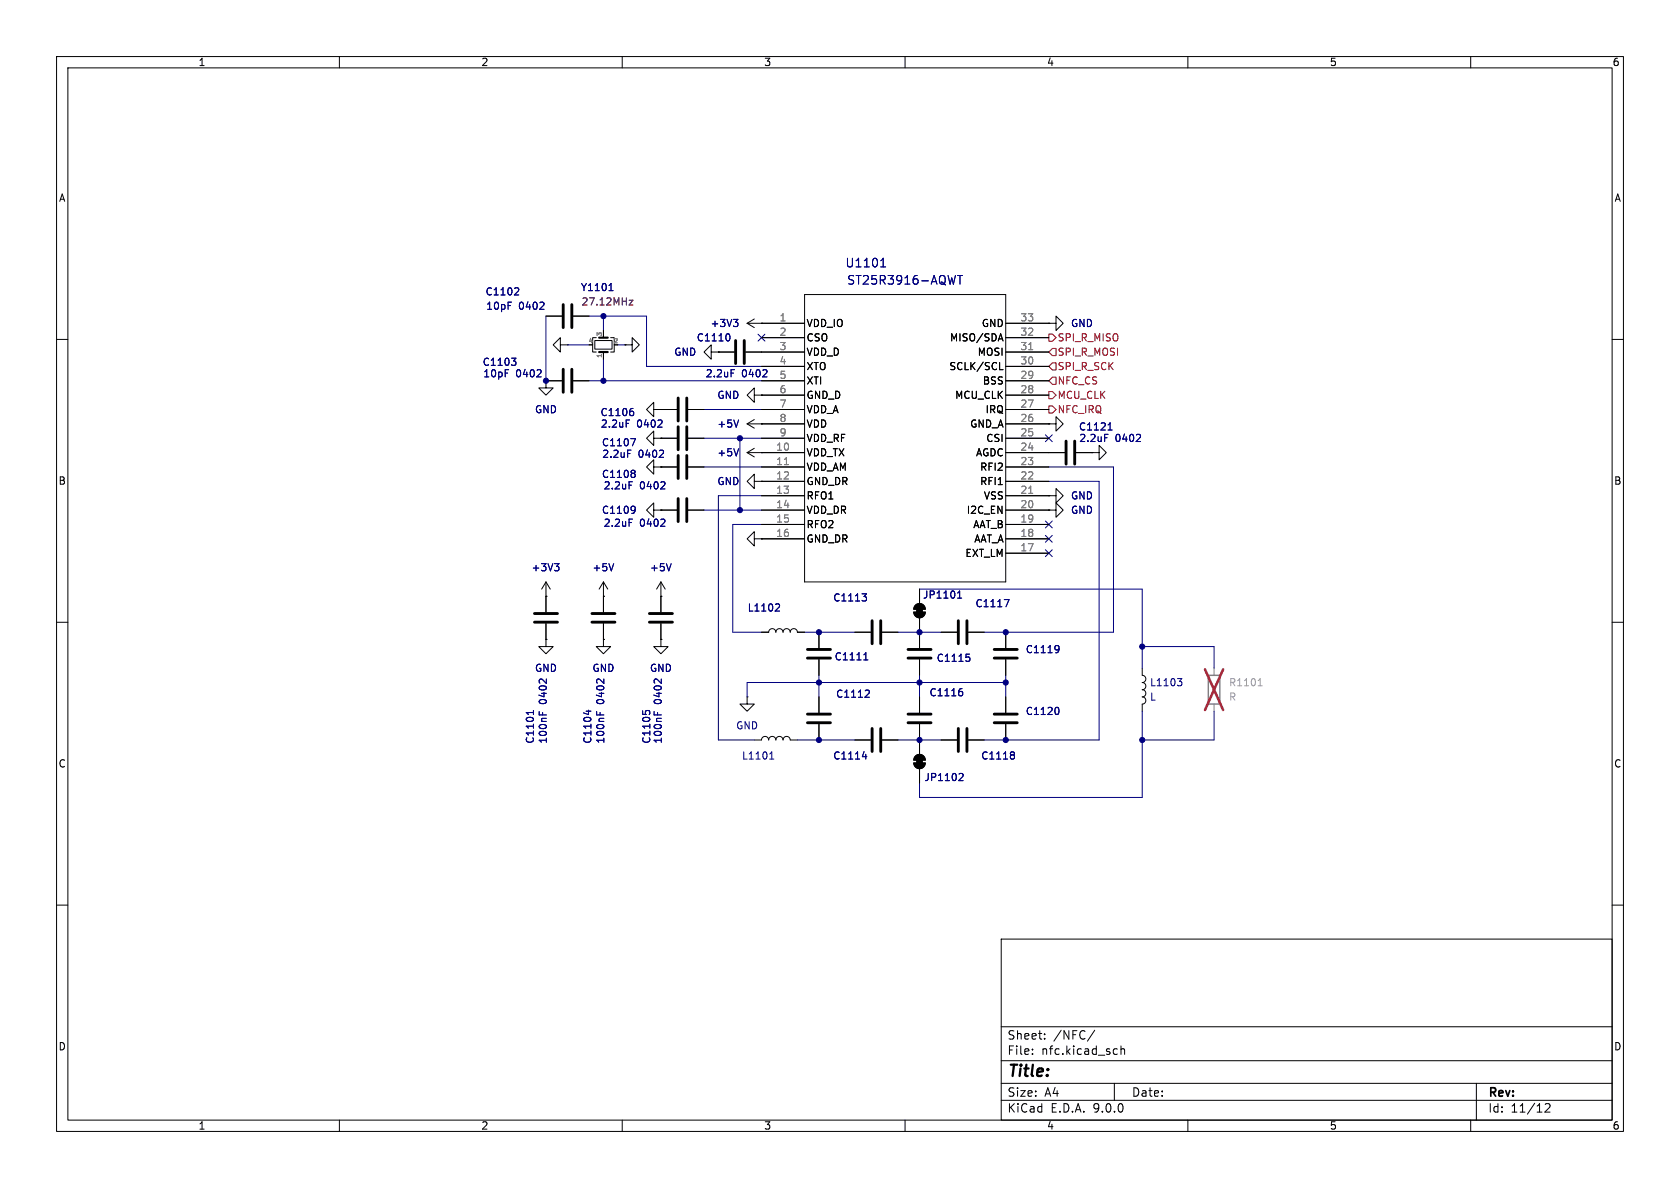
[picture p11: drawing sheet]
<svg xmlns="http://www.w3.org/2000/svg" width="297mm" height="210mm" viewBox="0 0 297 210" stroke-linecap="round" stroke-linejoin="round" font-family="sans-serif">
<g fill="none" stroke="#000" stroke-width=".18">
<path d="M10 10h277v190h-277zM12 12h273v186h-273zM60 10v2M110 10v2M160 10v2M210 10v2M260 10v2M96.5 55.9h2.8M101.3 55.9h2.8M105.4 59.7h-.6v2.5h.6M106.7 58.4v1.3M107.9 59.7h.7v2.5h-.7"/>
<path d="M132.1 57.2h10.1M132.1 57.2l1.2 .7M133.3 56.4l-1.2 .8M134.6 57.2h.1M134.6 59.7h7.6M142.2 52.1h35.6v50.8h-35.6zM176.6 59.9h.6M176.9 59l.4 1.3M177.8 57.2h7.6M177.8 59.7h7.6M185.4 57.2h1.3v-1.3l1.3 1.3-1.3 1.2v-1.2M185.4 57.2h.1"/>
<path d="M10 60h2M96.5 67.3v1.3h1.3l-1.3 1.3-1.3-1.3h1.3M96.5 67.3h.1M96.5 67.3h2.8M99.1 61v-1.3l-1.3 1.3 1.3 1.2v-1.2h1.2M100.3 61h.1M101.3 67.3h2.8M105.2 60.2h3v1.5h-3zM106.7 62.2v1.3M110.5 61h1.3v-1.3l1.2 1.3-1.2 1.2v-1.2M110.5 61h.1M115.6 72.4v-1.3l-1.3 1.3 1.3 1.3v-1.3h1.2"/>
<path d="M115.6 77.5v-1.3l-1.3 1.3 1.3 1.2v-1.2h1.2M116.8 72.4h.1M116.8 77.5h.1M116.8 72.4h2.8M116.8 77.5h2.8M121.7 72.4h2.8M121.7 77.5h2.8M125.7 62.2v-1.2l-1.2 1.2 1.2 1.3v-1.3h1.3M127 62.2h.1M127 62.2h2.8M131.8 62.2h10.4M132.1 74.9h10.1"/>
<path d="M132.1 74.9l1.2 .8M133.3 69.9v-1.3l-1.2 1.3 1.2 1.2v-1.2h1.3M133.3 79.2l-1.2 .8M133.3 74.2l-1.2 .7M134.6 74.9h.1M134.6 69.9h.1M134.6 67.3h7.6M134.6 72.4h7.6M134.6 64.8h7.6M134.6 69.9h7.6M134.6 77.5h7.6M176.7 65.3h.6"/>
<path d="M177.8 67.3h7.6M177.8 72.4h7.6M177.8 74.9h7.6M177.8 62.2h7.6M177.8 64.8h7.6M177.8 69.9h7.6M177.8 77.5h7.6M185.4 74.9h1.3v-1.2l1.3 1.2-1.3 1.3v-1.3M185.4 74.9h.1M285 60h2M115.6 90.2v-1.3l-1.3 1.3 1.3 1.2v-1.2h1.2M115.6 82.6v-1.3l-1.3 1.3 1.3 1.2v-1.2h1.2"/>
<path d="M116.8 90.2h.1M116.8 82.6h.1M116.8 90.2h2.8M116.8 82.6h2.8M121.7 90.2h2.8M121.7 82.6h2.8M132.1 80h10.1M132.1 80l1.2 .8M133.3 95.3v-1.3l-1.2 1.3 1.2 1.2v-1.2h1.3M133.3 85.1v-1.3l-1.2 1.3 1.2 1.3v-1.3h1.3M134.6 95.3h.1M134.6 80h.1"/>
<path d="M134.6 85.1h.1M134.6 90.2h7.6M134.6 82.6h7.6M134.6 85.1h7.6M134.6 92.7h7.6M134.6 95.3h7.6M134.6 87.6h7.6M177.8 90.2h7.6M177.8 80h10.4M177.8 82.6h7.6M177.8 85.1h7.6M177.8 92.7h7.6"/>
<path d="M177.8 95.3h7.6M177.8 97.8h7.6M177.8 87.6h7.6M185.4 90.2h1.3v-1.3l1.3 1.3-1.3 1.2v-1.2M185.4 90.2h.1M185.4 87.6h1.3v-1.2l1.3 1.2-1.3 1.3v-1.3M185.4 87.6h.1M190.2 80h2.8M193 80h1.3v-1.3l1.3 1.3-1.3 1.3v-1.3M193 80h.1M10 110h2M96.5 113v1.3h1.3l-1.3 1.3-1.3-1.3h1.3"/>
<path d="M96.5 113h.1M96.5 105.4h.1M96.5 102.9l-.7 1.2M96.5 102.9l.8 1.2M96.5 102.9v5.3M96.5 110.2v2.8M106.7 105.4h.1M106.7 113v1.3h1.2l-1.2 1.3-1.3-1.3h1.3M106.7 113h.1M106.7 102.9l-.8 1.2M106.7 102.9l.7 1.2M106.7 102.9v5.3"/>
<path d="M106.7 110.2v2.8M116.8 105.4h.1M116.8 113v1.3h1.3l-1.3 1.3-1.2-1.3h1.2M116.8 113h.1M116.8 102.9l-.7 1.2M116.8 102.9l.8 1.2M116.8 102.9v5.3M116.8 110.2v2.8M134.6 111.8h1.3a.64 .64 0 0 1 .6-.7 .64 .64 0 0 1 .7 .7 .64 .64 0 0 1 .6-.7 .64 .64 0 0 1 .6 .7 .64 .64 0 0 1 .7-.7 .64 .64 0 0 1 .6 .7 .64 .64 0 0 1 .6-.7 .64 .64 0 0 1 .7 .7h1.2M144.8 111.8v2.8M144.8 116.6v2.8M151.1 111.8h2.8"/>
<path d="M156 111.8h2.7M161.5 108.2h2.1a1.02 1.02 0 0 1-1 1 1.02 1.02 0 0 1-1.1-1zM161.8 107a1.02 1.02 0 0 1 1.1-.2 1.02 1.02 0 0 1 .7 .9h-2.1zM162.6 104.1v2.6M162.6 109.2v5.4M162.6 116.6v2.8M166.4 111.8h2.8M171.2 111.8h2.8M177.8 111.8v2.8M177.8 116.6v2.8M201.9 118.1v1.3a.64 .64 0 0 1 .7 .6 .64 .64 0 0 1-.7 .7 .64 .64 0 0 1 .7 .6 .64 .64 0 0 1-.7 .6 .64 .64 0 0 1 .7 .7 .64 .64 0 0 1-.7 .6M285 110h2"/>
<path d="M132.1 123.2v1.3h1.2l-1.2 1.2-1.3-1.2h1.3M132.1 123.2h.1M133.3 130.8h1.3a.64 .64 0 0 1 .7-.6 .64 .64 0 0 1 .6 .6 .64 .64 0 0 1 .6-.6 .64 .64 0 0 1 .7 .6 .64 .64 0 0 1 .6-.6 .64 .64 0 0 1 .6 .6 .64 .64 0 0 1 .7-.6 .64 .64 0 0 1 .6 .6h1.3M144.8 123.2v2.8M144.8 128v2.8M151.1 130.8h2.8M156 130.8h2.7M161.5 134.9h2.1a1.02 1.02 0 0 1-1 1 1.02 1.02 0 0 1-1.1-1zM161.8 133.7a1.02 1.02 0 0 1 1.1-.3 1.02 1.02 0 0 1 .7 1h-2.1zM162.6 123.2v2.8M162.6 128v5.4M162.6 135.9v2.5"/>
<path d="M166.4 130.8h2.8M171.2 130.8h2.8M177.8 123.2v2.8M177.8 128v2.8M201.9 123.2a.64 .64 0 0 1 .7 .6 .64 .64 0 0 1-.7 .7v1.2M10 160h2M177 166h108v32h-108zM285 160h2M60 198v2M110 198v2M160 198v2M177 194.5h108"/>
<path d="M177 191.5h108M177 187.5h108M177 181.5h108M182.5 186.3v.1M182.5 185.5v.1M184.7 183.6v.1M184.7 182.8v.1M193.5 182.1l-1.3 2M197 191.5v3M197.1 185.4l.4 .1M197.5 186.3l-.4 .1M198.2 185.5l.2-.1 .3 .1 .1 .9"/>
<path d="M198.2 184.9v1.5M210 198v2M260 198v2M261 191.5v6.5M273.2 195.2l.5-.1 .3 .1v.3l-.9 1.1h.9"/>
</g>
<g fill="none" stroke="#000" stroke-width=".51">
<path d="M99.6 53.8v4.1M101.1 53.8v4.1M99.6 65.3v4M101.1 65.3v4M119.9 70.4v4M119.9 75.4v4.1M121.4 70.4v4M121.4 75.4v4.1M130 60.2v4.1M131.6 60.2v4.1M188.5 78v4M190 78v4"/>
<path d="M119.9 80.5v4.1M119.9 88.1v4.1M121.4 80.5v4.1M121.4 88.1v4.1M94.5 110h4.1M94.5 108.5h4.1M104.6 110h4.1M104.6 108.5h4.1M114.8 110h4.1M114.8 108.5h4.1M142.7 114.8h4.1M142.7 116.3h4.1"/>
<path d="M154.2 109.7v4.1M155.7 109.7v4.1M160.5 114.8h4.1M160.5 116.3h4.1M169.4 109.7v4.1M170.9 109.7v4.1M175.8 114.8h4M175.8 116.3h4M142.7 127.8h4.1M142.7 126.2h4.1M154.2 128.8v4M155.7 128.8v4"/>
<path d="M160.5 127.8h4.1M160.5 126.2h4.1M169.4 128.8v4M170.9 128.8v4M175.8 127.8h4M175.8 126.2h4"/>
</g>
<g fill="none" stroke="#000080" stroke-width=".18">
<path d="M91.5 50.9l.2 .2v.3l-.8 .7h.8M96.5 55.9v11.4M104.1 55.9h10.2v8.9h20.3M106.7 55.9v2.5M107.7 51.4h.7M107.9 50.3l.1-.2v1.3M128.7 59a.79 .79 0 0 1 0 1.3M155.7 47.2h.9M155.8 46l.3-.3v1.5M90.4 63.3h.8l-.4 .5M91 63.8l.2 .2v.3l-.2 .3M100.3 61h3.8"/>
<path d="M104.1 67.3h30.5M106.7 63.5v3.8M109.2 61h1.3M111.5 77.5h.8l-.5 1.3M111.7 72.2h.2M111.8 72.7l.2 .2v.3l-.2 .3M124.5 77.5h10.1M124.5 72.4h10.1M130.8 77.5v12.7M195.9 76h.7M196 75l.3-.3v1.3M112 89.5l.2 .1a1.03 1.03 0 0 1-.2 1.1"/>
<path d="M112 83.1l.3 .3-.3 .3 .3 .2v.3l-.3 .2M112.3 90l-.3 .3M124.5 82.6h10.1M124.5 90.2h10.1M134.6 92.7h-5.1v19.1h5.1M134.6 87.6h-7.6v43.2h6.3M185.4 82.6h11.4v29.2h-22.8M185.4 85.1h8.9v45.7h-20.3M137.3 106.8h.4l.1 .3-.8 .9h.8M142.2 111.8h8.9M144.8 119.4v3.8M152.4 105h.8l-.4 .5"/>
<path d="M152.7 116.7h.7M152.8 115.7l.3-.3v1.3M152.9 105.5l.3 .2v.3l-.3 .2M158.7 111.8h7.7M162.6 119.4v3.8M162.6 104.1h39.3v14M169.3 105.7h.7M169.3 104.8l.3-.3v1.2M170.8 115.6h.6M171.2 116.1l.3 .3v.3l-.3 .2M177.5 106h.9l-.6 1.3M177.8 119.4v3.8"/>
<path d="M187 114.1l.2 .1a1.03 1.03 0 0 1-.2 1.1M187.2 114.7l-.2 .2M201.9 114.3h12.7v3.8M208.1 120h.8l-.4 .4 .4 .2v.4l-.2 .2h-.4M94.3 125.6v.7M94.3 126h-1.3l.3 .2M103.6 125.7h.9M104 125.5v.8M113.6 125.7v.6M114.1 125.8l.2-.2h.3l.3 .2M136.1 134.2h.7M136.2 133.2l.2-.3v1.3"/>
<path d="M141 130.8h10.1M152.5 133.8h.7M153.1 133.3v.9M153.4 122l.3 .2-.1 .3-.7 .8h.8M158.7 130.8h7.7M169.7 136.7l.4 .1 .2 .3-.8 .9h.8M169.8 121.7h.3M170 122.2l.2 .3v.3l-.2 .2M177.8 120.7h-45.7v2.5M179.1 132.9l.2 .3-.2 .3 .2 .2v.2l-.2 .3M186.9 125a.79 .79 0 0 1 0 1.3M201.9 125.7v15.3h-39.3v-2.6"/>
<path d="M214.6 125.7v5.1h-12.7"/>
</g>
<g fill="none" stroke="#000084" stroke-width=".18">
<path d="M95.4 54.7h.8M96.1 53.5v.5M129.7 56.5h.8l-.5 .4M130.2 56.9l.3 .3v.3l-.3 .2M134 59.1l1.2 1.2M135.2 59.1l-1.2 1.2M168.9 48.7l-.4 1.5M169.3 48.7h.8M169.7 48.7v1.5M94.9 66.6h.8M95.6 65.5v.4M116.3 75.5h.8"/>
<path d="M117 74.4v.4M117.2 79.7v.4M129.2 65.3h.6M130.6 79.3l-.4 1.3M130.6 74.2l-.4 1.3M134.8 66.6h.8M135.5 65.5v.4M184.8 76.9l1.2 1.2M186 76.9l-1.2 1.2M200.8 78h.8M201.6 76.9v.4M98 99.6h.8l-.4 .5"/>
<path d="M108.5 99.6l-.4 1.3M111.2 91.8h.6M116.5 80.8h.8M116.8 93h.8M116.8 86.4h.8M117.5 91.9v.4M117.5 85.3v.4M118.7 99.6l-.5 1.3M184.8 92.1l1.2 1.2M184.8 94.6l1.2 1.3M184.8 97.2l1.2 1.2M186 92.1l-1.2 1.2"/>
<path d="M186 94.6l-1.2 1.3M186 97.2l-1.2 1.2M98.6 100.1l.2 .3v.3l-.2 .2M95.3 125.8v.6M95.4 120.1h.5M95.9 126v.4M96.6 120v.8M105.5 125.8v.6M105.6 120.1h.4M106.1 126v.4M106.8 120v.8M115.6 125.8v.6"/>
<path d="M115.8 120.1h.4M116.2 126v.4M116.9 120v.8"/>
</g>
<path d="M161.5 108.2h2.1a1.02 1.02 0 0 1-1 1 1.02 1.02 0 0 1-1.1-1zM162.1 107.4h1v1.1h-1zM161.8 107a1.02 1.02 0 0 1 1.1-.2 1.02 1.02 0 0 1 .7 .9h-2.1zM161.5 134.9h2.1a1.02 1.02 0 0 1-1 1 1.02 1.02 0 0 1-1.1-1zM162.1 134.1h1v1h-1zM161.8 133.7a1.02 1.02 0 0 1 1.1-.3 1.02 1.02 0 0 1 .7 1h-2.1z" fill="#000" stroke="#000" stroke-width=".18"/>
<path d="M181.9 61.8h.7M138.7 82.1h.7M181.9 87.2h.7M214.6 118.1v1.3M214.6 124.5v1.2" fill="none" stroke="#808080" stroke-width=".18"/>
<path d="M213.6 119.4h2v5.1h-2z" fill="none" stroke="#808080" stroke-width=".25"/>
<path d="M222.4 121.2h.7M222.5 120.3l.3-.3v1.2" fill="none" stroke="#9f9f9f" stroke-width=".18"/>
<path d="M213 118.3l3.2 7.2M216.2 118.3l-3.2 7.2" fill="none" stroke="#e12e31" stroke-width=".46"/>
<path d="M105.9 59.7h1.5M105.9 62.2h1.5" fill="none" stroke="#000" stroke-width=".38"/>
<path d="M111.2 53.1h.7l-.7 .8h.7" fill="none" stroke="#840084" stroke-width=".18"/>
<path d="M185.4 59.1h.7l.6 .6-.6 .6h-.7zM185.4 69.2h.7l.6 .7-.6 .6h-.7zM185.4 71.8h.7l.6 .6-.6 .6h-.7zM186.1 64.1h.6v1.3h-.6l-.7-.6zM186.1 61.6h.6v1.3h-.6l-.7-.7zM186.1 66.7h.6v1.2h-.6l-.7-.6z" fill="none" stroke="#800000" stroke-width=".18"/>
<g fill="#000080" stroke="#000080" stroke-width=".18">
<circle cx="177.8" cy="120.7" r=".46"/>
<circle cx="162.6" cy="120.7" r=".46"/>
<circle cx="162.6" cy="130.8" r=".46"/>
<circle cx="177.8" cy="130.8" r=".46"/>
<circle cx="201.9" cy="130.8" r=".46"/>
<circle cx="201.9" cy="114.3" r=".46"/>
<circle cx="144.8" cy="130.8" r=".46"/>
<circle cx="144.8" cy="111.8" r=".46"/>
<circle cx="130.8" cy="90.2" r=".46"/>
<circle cx="144.8" cy="120.7" r=".46"/>
<circle cx="130.8" cy="77.5" r=".46"/>
<circle cx="96.5" cy="67.3" r=".46"/>
<circle cx="106.7" cy="55.9" r=".46"/>
<circle cx="106.7" cy="67.3" r=".46"/>
<circle cx="177.8" cy="111.8" r=".46"/>
<circle cx="162.6" cy="111.8" r=".46"/>
</g>
<text font-size="2.8" x="178" y="190.9">Title:</text>
<text font-size="2.1" fill="#000080" x="149.4" y="47.5">U1101</text>
<text font-size="2.1" fill="#000084" x="149.7" y="50.5">ST25R3916-AQWT</text>
<g font-size="2.1">
<text x="178" y="184">Sheet:</text>
<text x="186.2" y="184">/NFC/</text>
<text x="178" y="186.7">File:</text>
<text x="184.1" y="186.7">nfc.kicad_sch</text>
<text x="178" y="196.9">KiCad</text>
<text x="178" y="194.1">Size:</text>
<text x="184.7" y="194.1">A4</text>
<text x="185.7" y="196.9">E.D.A.</text>
<text x="193.3" y="196.9">9.0.0</text>
<text x="200" y="194.1">Date:</text>
<text x="263" y="194.3">Rev:</text>
<text x="263" y="196.9">Id:</text>
<text x="267.1" y="196.9">11/12</text>
</g>
<g font-size="1.8">
<text x="35" y="11.9">1</text>
<text x="85" y="11.9">2</text>
<text x="135" y="11.9">3</text>
<text x="185" y="11.9">4</text>
<text x="235" y="11.9">5</text>
<text x="285" y="11.9">6</text>
<text x="10.3" y="35.9">A</text>
<text x="285.3" y="35.9">A</text>
<text x="142.5" y="58">VDD_IO</text>
<text x="173.5" y="58">GND</text>
<text x="142.5" y="60.6">CSO</text>
<text x="142.5" y="63.1">VDD_D</text>
<text x="142.5" y="65.6">XTO</text>
<text x="167.7" y="65.6">SCLK/SCL</text>
<text x="167.8" y="60.6">MISO/SDA</text>
<text x="172.7" y="63.1">MOSI</text>
<text x="142.5" y="68.2">XTI</text>
<text x="142.5" y="70.7">GND_D</text>
<text x="168.8" y="70.7">MCU_CLK</text>
<text x="173.7" y="68.2">BSS</text>
<text x="142.5" y="73.3">VDD_A</text>
<text x="142.5" y="75.8">VDD</text>
<text x="171.4" y="75.8">GND_A</text>
<text x="174.1" y="73.3">IRQ</text>
<text x="142.5" y="80.9">VDD_TX</text>
<text x="142.5" y="78.3">VDD_RF</text>
<text x="142.5" y="83.4">VDD_AM</text>
<text x="172.4" y="80.9">AGDC</text>
<text x="173.2" y="83.4">RFI2</text>
<text x="174.3" y="78.3">CSI</text>
<text x="10.3" y="85.9">B</text>
<text x="142.5" y="86">GND_DR</text>
<text x="142.5" y="88.5">RFO1</text>
<text x="173.2" y="86">RFI1</text>
<text x="173.8" y="88.5">VSS</text>
<text x="285.3" y="85.9">B</text>
<text x="142.5" y="91">VDD_DR</text>
<text x="142.5" y="93.6">RFO2</text>
<text x="170.8" y="91">I2C_EN</text>
<text x="172" y="93.6">AAT_B</text>
<text x="142.5" y="96.1">GND_DR</text>
<text x="170.6" y="98.7">EXT_LM</text>
<text x="172.1" y="96.1">AAT_A</text>
<text x="10.3" y="135.9">C</text>
<text x="285.3" y="135.9">C</text>
<text x="10.3" y="185.9">D</text>
<text x="285.3" y="185.9">D</text>
<text x="35" y="199.9">1</text>
<text x="85" y="199.9">2</text>
<text x="135" y="199.9">3</text>
<text x="185" y="199.9">4</text>
<text x="235" y="199.9">5</text>
<text x="285" y="199.9">6</text>
</g>
<g font-size="1.8" fill="#000080">
<text x="85.7" y="52.4">C1102</text>
<text x="102.6" y="51.7">Y1101</text>
<text x="85.2" y="64.9">C1103</text>
<text x="123.1" y="60.6">C1110</text>
<text x="106.3" y="91">C1109</text>
<text x="147.2" y="106.5">C1113</text>
<text x="163.1" y="106">JP1101</text>
<text x="172.4" y="107.5">C1117</text>
<text x="132.1" y="108.3">L1102</text>
<text x="147.5" y="116.9">C1111</text>
<text x="165.5" y="117.2">C1115</text>
<text x="181.2" y="115.7">C1119</text>
<text x="147.7" y="123.5">C1112</text>
<text x="164.2" y="123.3">C1116</text>
<text x="203.2" y="121.5">L1103</text>
<text x="94.6" y="131.6" transform="rotate(-90 94.6 131.6)">C1101</text>
<text x="104.7" y="131.6" transform="rotate(-90 104.7 131.6)">C1104</text>
<text x="115.2" y="131.6" transform="rotate(-90 115.2 131.6)">C1105</text>
<text x="181.2" y="126.6">C1120</text>
<text x="131.1" y="134.5">L1101</text>
<text x="147.2" y="134.5">C1114</text>
<text x="173.4" y="134.5">C1118</text>
<text x="163.3" y="138.3">JP1102</text>
</g>
<g font-size="1.8" fill="#000084">
<text x="85.9" y="55">10pF</text>
<text x="91.7" y="55">0402</text>
<text x="125.5" y="58">+3V3</text>
<text x="189.2" y="58">GND</text>
<text x="119.1" y="63.1">GND</text>
<text x="85.3" y="66.9">10pF</text>
<text x="91.2" y="66.9">0402</text>
<text x="124.7" y="66.9">2.2uF</text>
<text x="126.7" y="70.7">GND</text>
<text x="131.1" y="66.9">0402</text>
<text x="94.5" y="73.3">GND</text>
<text x="106.1" y="73.8">C1106</text>
<text x="106.1" y="75.8">2.2uF</text>
<text x="112.6" y="75.8">0402</text>
<text x="126.7" y="75.8">+5V</text>
<text x="190.6" y="76.3">C1121</text>
<text x="106.3" y="79.1">C1107</text>
<text x="106.4" y="81.1">2.2uF</text>
<text x="112.8" y="81.1">0402</text>
<text x="126.7" y="80.9">+5V</text>
<text x="190.7" y="78.3">2.2uF</text>
<text x="197.1" y="78.3">0402</text>
<text x="106.3" y="84.7">C1108</text>
<text x="106.6" y="86.7">2.2uF</text>
<text x="113.1" y="86.7">0402</text>
<text x="126.7" y="86">GND</text>
<text x="189.2" y="88.5">GND</text>
<text x="106.6" y="93.3">2.2uF</text>
<text x="113.1" y="93.3">0402</text>
<text x="189.2" y="91">GND</text>
<text x="93.9" y="101.2">+3V3</text>
<text x="104.6" y="101.2">+5V</text>
<text x="114.8" y="101.2">+5V</text>
<text x="94.5" y="119">GND</text>
<text x="104.6" y="119">GND</text>
<text x="114.8" y="119">GND</text>
<text x="96.9" y="124.5" transform="rotate(-90 96.9 124.5)">0402</text>
<text x="107" y="124.5" transform="rotate(-90 107 124.5)">0402</text>
<text x="117.2" y="124.5" transform="rotate(-90 117.2 124.5)">0402</text>
<text x="203.2" y="124.1">L</text>
<text x="96.9" y="131.6" transform="rotate(-90 96.9 131.6)">100nF</text>
<text x="107" y="131.6" transform="rotate(-90 107 131.6)">100nF</text>
<text x="117.2" y="131.6" transform="rotate(-90 117.2 131.6)">100nF</text>
<text x="130" y="129.1">GND</text>
</g>
<text font-size="1.8" fill="#840084" x="102.7" y="54.2">27.12MHz</text>
<g font-size="1.8" fill="#808080">
<text x="137.7" y="56.9">1</text>
<text x="137.7" y="59.4">2</text>
<text x="180.3" y="59.4">32</text>
<text x="180.3" y="56.9">33</text>
<text x="137.7" y="62">3</text>
<text x="137.7" y="64.5">4</text>
<text x="180.3" y="62">31</text>
<text x="180.3" y="64.5">30</text>
<text x="137.7" y="67.1">5</text>
<text x="137.7" y="69.6">6</text>
<text x="180.3" y="67.1">29</text>
<text x="180.3" y="69.6">28</text>
<text x="137.7" y="72.1">7</text>
<text x="137.7" y="74.7">8</text>
<text x="137.7" y="77.2">9</text>
<text x="180.3" y="72.1">27</text>
<text x="180.3" y="77.2">25</text>
<text x="180.3" y="74.7">26</text>
<text x="137.1" y="79.8">10</text>
<text x="137.1" y="82.3">11</text>
<text x="180.3" y="82.3">23</text>
<text x="180.3" y="79.8">24</text>
<text x="137.1" y="84.8">12</text>
<text x="137.1" y="87.4">13</text>
<text x="137.1" y="89.9">14</text>
<text x="180.3" y="84.8">22</text>
<text x="180.3" y="89.9">20</text>
<text x="180.3" y="87.4">21</text>
<text x="137.1" y="92.5">15</text>
<text x="137.1" y="95">16</text>
<text x="180.3" y="92.5">19</text>
<text x="180.3" y="95">18</text>
<text x="180.3" y="97.5">17</text>
</g>
<g font-size="1.8" fill="#800000">
<text x="186.9" y="65.6">SPI_R_SCK</text>
<text x="186.9" y="63.1">SPI_R_MOSI</text>
<text x="186.9" y="60.6">SPI_R_MISO</text>
<text x="186.9" y="70.7">MCU_CLK</text>
<text x="186.9" y="68.2">NFC_CS</text>
<text x="186.9" y="73.3">NFC_IRQ</text>
</g>
<text font-size="1.8" fill="#9f9f9f" x="217.2" y="121.5">R1101</text>
<text font-size="1.8" fill="#a1a1a1" x="217.2" y="124.1">R</text>
<g font-size="1.1" fill="#808080">
<text x="106.4" y="59.6" transform="rotate(-90 106.4 59.6)">3</text>
<text x="103.9" y="60.7">4</text>
<text x="106.4" y="63.4" transform="rotate(-90 106.4 63.4)">1</text>
<text x="108.4" y="60.7">2</text>
</g>
</svg>
